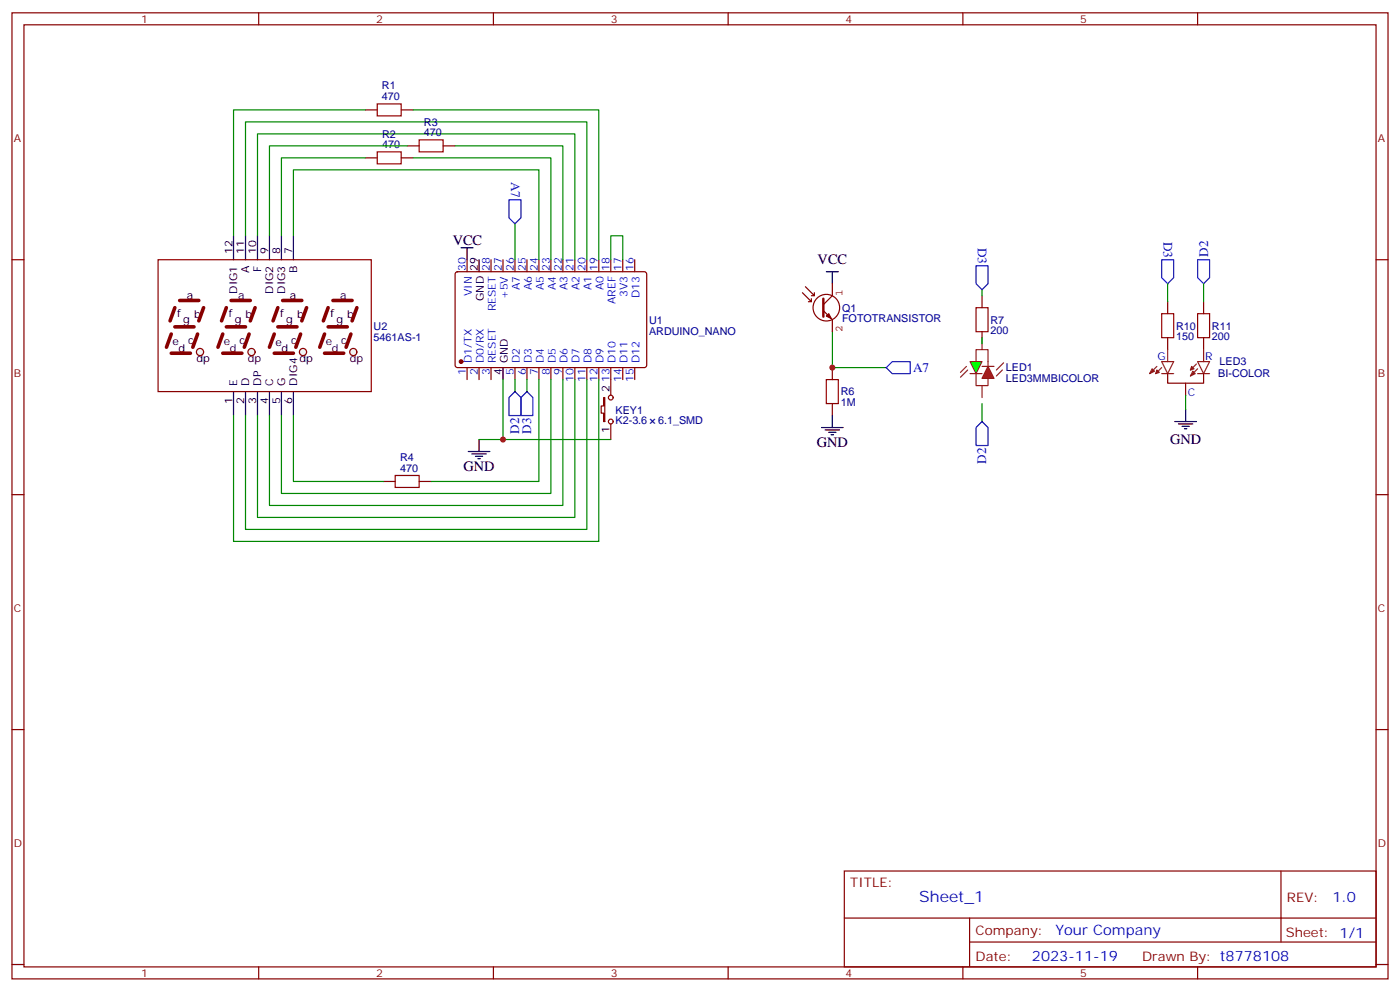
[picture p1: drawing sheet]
<svg xmlns="http://www.w3.org/2000/svg" width="412mm" height="292mm" viewBox="0 0 412 292" stroke-linecap="round" stroke-linejoin="round" font-family="sans-serif">
<g fill="none" stroke="#870000" stroke-width=".35">
<path d="M3.5 3.8h405.4v284.3h-405.4zM7.1 7.3h398.2v277.3h-398.2zM76.2 3.8v3.5M145.3 3.8v3.5M214.5 3.8v3.5M283.6 3.8v3.5M352.8 3.8v3.5M3.5 76.4h3.6M137.6 76.4v3.6M144.6 76.4v3.6M148.2 76.4v3.6M151.7 76.4v3.6"/>
<path d="M155.2 76.4v3.6M158.7 76.4v3.6M162.3 76.4v3.6M165.8 76.4v3.6M169.3 76.4v3.6M172.9 76.4v3.6M176.4 76.4v3.6M179.9 76.4v3.6M183.4 76.4v3.6M187 76.4v3.6M405.3 76.4h3.6M134.3 80.2l.5-.2h55.3l.4 .7-.1 27.1-.6 .4-55.3-.1-.4-.6v-26.8z"/>
<path d="M137.6 108.2v3.5M141.1 108.2v3.5M144.6 108.2v3.5M151.7 108.2v3.5M155.2 108.2v3.5M158.7 108.2v3.5M162.3 108.2v3.5M165.8 108.2v3.5M169.3 108.2v3.5M172.9 108.2v3.5M176.4 108.2v3.5M179.9 108.2v3.5"/>
<path d="M183.4 108.2v3.5M187 108.2v3.5M3.5 145.6h3.6M405.3 145.6h3.6M3.5 214.7h3.6M405.3 214.7h3.6M248.7 256.4h156.6v28.2h-156.6zM377.3 256.4v20.9M248.7 270.2h156.5M285.6 277.3h119.6M285.6 270.2v14.1M3.5 283.9h3.6"/>
<path d="M76.2 284.6v3.5M145.3 284.6v3.5M214.5 284.6v3.5M283.6 284.6v3.5M352.8 284.6v3.5M405.3 283.9h3.6"/>
</g>
<circle cx="135.8" cy="106.4" r=".53" fill="#870000" stroke="#870000" stroke-width=".35"/>
<path d="M141.1 76.4v3.6M148.2 108.2v3.5" fill="none" stroke="#000" stroke-width=".35"/>
<circle cx="104.1" cy="103.6" r="1.06" fill="#f0f0f0" stroke="#870000" stroke-width=".35"/>
<path d="M95.6 98.3l-1.4 3.9M96.7 96.2h5.6M96.7 90.6l-1.5 3.8M98.1 88.4h5.6M103.4 98.3l-1.4 3.9M105.1 90.6l-1.4 3.8M95.6 104h5.6" fill="none" stroke="#870000" stroke-width="1.1"/>
<circle cx="58.9" cy="103.6" r="1.06" fill="#f0f0f0" stroke="#870000" stroke-width=".35"/>
<path d="M50.4 98.3l-1.4 3.9M51.5 96.2h5.6M51.5 90.6l-1.4 3.8M52.9 88.4h5.7M58.2 98.3l-1.4 3.9M60 90.6l-1.4 3.8M50.4 104h5.7" fill="none" stroke="#870000" stroke-width="1.1"/>
<circle cx="74.1" cy="103.6" r="1.06" fill="#f0f0f0" stroke="#870000" stroke-width=".35"/>
<path d="M65.6 98.3l-1.4 3.9M66.7 96.2h5.6M66.7 90.6l-1.4 3.8M68.1 88.4h5.6M73.4 98.3l-1.4 3.9M75.1 90.6l-1.4 3.8M65.6 104h5.7" fill="none" stroke="#870000" stroke-width="1.1"/>
<circle cx="89.3" cy="103.6" r="1.06" fill="#f0f0f0" stroke="#870000" stroke-width=".35"/>
<path d="M80.8 98.3l-1.4 3.9M81.8 96.2h5.7M81.8 90.6l-1.4 3.8M83.3 88.4h5.6M88.5 98.3l-1.4 3.9M90.3 90.6l-1.4 3.8M80.8 104h5.6" fill="none" stroke="#870000" stroke-width="1.1"/>
<g fill="none" stroke="#000" stroke-width=".35">
<path d="M68.8 69.4v7M72.3 69.4v7M75.8 69.4v7M79.4 69.4v7M82.9 69.4v7M86.4 69.4v7M135.8 72.9h3.5M137.6 72.9v3.5M243.4 80h3.5M245.2 80v3.5M68.8 115.3v7M72.3 115.3v7"/>
<path d="M75.8 115.3v7M79.4 115.3v7M82.9 115.3v7M86.4 115.3v7M137.9 132.9h6.4M139 133.6h4.2M140.1 134.3h2.1M140.8 135h.7M141.1 129.4v3.5M242 125.8h6.4M243.1 126.5h4.2M244.1 127.2h2.1"/>
<path d="M244.8 128h.7M245.2 122.3v3.5"/>
</g>
<g fill="none" stroke="#870000" stroke-width=".35">
<path d="M107.6 32.3h3.5M118.2 32.3h3.5M107.6 46.5h3.5M118.2 46.5h3.5M119.9 42.9h3.6M130.5 42.9h3.6M46.6 76.4h62.8v38.9h-62.8zM177.8 117h.4v7.1h-.4v-2.5h-.7v-2.1h.7zM179.9 111.7v4.6M245.2 108.2v3.5M245.2 118.8v3.5M179.9 124.8v4.6"/>
<path d="M112.9 141.7h3.5M123.5 141.7h3.5"/>
<circle cx="179.9" cy="117" r=".71"/>
<circle cx="179.9" cy="124.1" r=".71"/>
</g>
<path d="M111.1 30.6h7.1v3.5h-7.1zM111.1 44.7h7.1v3.5h-7.1zM123.5 41.2h7v3.5h-7zM243.4 111.7h3.5v7.1h-3.5zM116.4 139.9h7.1v3.6h-7.1z" fill="none" stroke="#a10000" stroke-width=".35"/>
<g fill="none" stroke="#008700" stroke-width=".35">
<path d="M107.6 32.3h-38.8v37.1M121.7 32.3h54.7v44.1M107.6 46.5h-24.7v22.9M119.9 42.9h-40.5v26.5M121.7 46.5h40.6v29.9M134.1 42.9h31.7v33.5M72.3 69.4v-33.5h100.6v40.5M75.8 69.4v-30h93.5v37M86.4 69.4v-19.4h72.3v26.4M151.7 65.9v10.5M179.9 76.4v-7h3.5v7M245.2 97.6v10.6h15.9"/>
<path d="M148.2 111.7v17.7h31.7M155.2 111.7v3.6M158.7 111.7v30h-31.7M162.3 111.7v33.5h-79.4v-22.9M165.8 111.7v37.1h-86.4v-26.5M169.3 111.7v40.6h-93.5v-30M172.9 111.7v44.1h-100.6v-33.5M176.4 111.7v47.6h-107.6v-37M86.4 122.3v19.4h26.5M141.1 129.4h7.1"/>
</g>
<path d="M149.9 58.8h3.6v5.3l-1.8 1.8-1.8-1.8zM155.2 115.3l1.8 1.7v5.3h-3.5v-5.3zM262.8 106.4h5.3v3.6h-5.3l-1.7-1.8z" fill="none" stroke="#00f" stroke-width=".35"/>
<path d="M289.3 99.4v3.5M284.7 107.8l-1.8 1.8M285 108.9l-2.1 2.1M285.8 110h3.5M287.5 106.4v-3.5h3.5v4.9M287.5 110v3.5h3.5v-2.1M289.3 113.5v3.5M289.3 107.8h3.5M295.3 108.9l-1.8 1.8M295.6 106.8l-2.1 2.1" fill="none" stroke="#8c2424" stroke-width=".35"/>
<path d="M285.8 106.4h3.5l-1.8 3.6z" fill="#0f0" stroke="#8c2424" stroke-width=".35"/>
<path d="M291 107.8l1.8 3.6h-3.5z" fill="#f00" stroke="#8c2424" stroke-width=".35"/>
<path d="M287.5 90.6h3.5v7h-3.5zM342.2 92.3h3.5v7.1h-3.5zM352.8 92.3h3.5v7.1h-3.5z" fill="none" stroke="#a10000" stroke-width=".35"/>
<path d="M289.3 87v3.6M289.3 97.6v3.5M344 88.8v3.5M344 99.4v3.5M354.5 88.8v3.5M354.5 99.4v3.5M344 110v2.8h10.5v-2.8M349.2 112.8v3.5" fill="none" stroke="#870000" stroke-width=".35"/>
<path d="M287.5 78.2h3.5v5.3l-1.7 1.8-1.8-1.8zM342.2 76.4h3.5v5.3l-1.7 1.8-1.8-1.8zM352.8 76.4h3.5v5.3l-1.8 1.8-1.7-1.8zM151.7 115.3l1.8 1.7v5.3h-3.6v-5.3zM287.5 125.8l1.8-1.7 1.7 1.7v5.3h-3.5z" fill="none" stroke="#00f" stroke-width=".35"/>
<path d="M289.3 85.3v1.7M289.3 99.4v1.7M344 83.5v5.3M354.5 83.5v5.3M151.7 111.7v3.6M289.3 118.8v5.3M349.2 116.3v4.2" fill="none" stroke="#008700" stroke-width=".35"/>
<path d="M243.4 93l.7-.7 .7 1.4z" fill="#850000" stroke="#850000" stroke-width=".35"/>
<path d="M236.4 86.1l2.6 2.7v-.9M237.2 84.4l2.7 2.6v-.9M238.1 88.8h.9M239 87h.9M242.5 91.4l2.7 2.7v3.5M245.2 83.5v3.5l-2.7 2.7M247.3 90.6a3.9 3.9 0 0 0-5.6-3.6 3.9 3.9 0 0 0-.8 6.6 3.9 3.9 0 0 0 6.3-2.1l.1-.8" fill="none" stroke="#850000" stroke-width=".35"/>
<path d="M242.5 87.9v5.3" fill="none" stroke="#850000" stroke-width=".71"/>
<path d="M346.1 124.1h6.3M347.1 124.8h4.3M348.2 125.5h2.1M348.9 126.2h.7M349.2 120.5v3.6" fill="none" stroke="#000" stroke-width=".35"/>
<path d="M340.8 107.8l-2.1 2.2M342.2 106.4h3.5l-1.7 3.6zM342.2 110h3.5M342.2 108.2l-1.8 1.8M344 102.9v3.5M352.4 107.1l-1.7 1.8M352.8 110h3.5M352.8 106.4h3.5l-1.8 3.6zM352.8 108.5l-2.1 2.2M354.5 102.9v3.5" fill="none" stroke="#8c2424" stroke-width=".35"/>
<g fill="#8c2424" stroke="#8c2424" stroke-width=".35">
<path d="M340.8 108.9l.7 .7-1.1 .4z"/>
<path d="M339.4 108.5l.7 .8-1.4 .7z"/>
<path d="M351 107.8l.7 .7-1 .4z"/>
<path d="M351.4 109.3l.7 .7-1.4 .7z"/>
</g>
<g fill="#c00">
<circle cx="148.2" cy="129.4" r=".88"/>
<circle cx="245.2" cy="108.2" r=".88"/>
</g>
<text font-size="4.6" fill="#00f" x="270.8" y="265.4">Sheet_1</text>
<g font-size="4.2">
<text x="133.3" y="72.2">VCC</text>
<text x="240.9" y="77.8">VCC</text>
<text x="240.6" y="131.5">GND</text>
<text x="344.7" y="130.8">GND</text>
<text x="136.5" y="138.5">GND</text>
</g>
<g font-size="4.2" fill="#00f">
<text x="392.5" y="265.6">1.0</text>
<text x="310.9" y="275.2">Your Company</text>
<text x="304" y="283">2023-11-19</text>
</g>
<g font-size="3.9" fill="#00f">
<text x="150.5" y="53.5" transform="rotate(90 150.5 53.5)">A7</text>
<text x="342.7" y="71.1" transform="rotate(90 342.7 71.1)">D3</text>
<text x="288" y="72.9" transform="rotate(90 288 72.9)">D3</text>
<text x="355.9" y="75.6" transform="rotate(-90 355.9 75.6)">D2</text>
<text x="268.9" y="109.6">A7</text>
<text x="152.9" y="127.6" transform="rotate(-90 152.9 127.6)">D2</text>
<text x="156.5" y="127.6" transform="rotate(-90 156.5 127.6)">D3</text>
<text x="290.5" y="136.4" transform="rotate(-90 290.5 136.4)">D2</text>
</g>
<g font-size="3.9" fill="#800">
<text x="250.5" y="260.9">TITLE:</text>
<text x="379.1" y="265.6">REV:</text>
<text x="287.4" y="275.1">Company:</text>
<text x="378.7" y="275.8">Sheet: 1/1</text>
<text x="287.4" y="282.8">Date:</text>
<text x="336.4" y="282.9">Drawn By: t8778108</text>
</g>
<g font-size="3.2" fill="#800">
<text x="41.6" y="6.8">1</text>
<text x="110.8" y="6.8">2</text>
<text x="179.9" y="6.8">3</text>
<text x="249.1" y="6.8">4</text>
<text x="318.2" y="6.8">5</text>
<text x="4.1" y="41.9">A</text>
<text x="405.9" y="41.9">A</text>
<text x="4.1" y="111">B</text>
<text x="405.9" y="111">B</text>
<text x="4.1" y="180.2">C</text>
<text x="405.9" y="180.2">C</text>
<text x="4.1" y="249.3">D</text>
<text x="405.9" y="249.3">D</text>
<text x="41.6" y="287.6">1</text>
<text x="110.8" y="287.6">2</text>
<text x="179.9" y="287.6">3</text>
<text x="249.1" y="287.6">4</text>
<text x="318.2" y="287.6">5</text>
</g>
<g font-size="3.2" fill="#000080">
<text x="112.5" y="29.5">470</text>
<text x="112.5" y="26.3">R1</text>
<text x="112.5" y="40.5">R2</text>
<text x="124.9" y="40.1">470</text>
<text x="124.9" y="37">R3</text>
<text x="112.5" y="43.6">470</text>
<text x="191.2" y="95.2">U1</text>
<text x="248" y="94.9">FOTOTRANSISTOR</text>
<text x="248" y="91.7">Q1</text>
<text x="291.7" y="95.2">R7</text>
<text x="110.1" y="100.2">5461AS-1</text>
<text x="110.1" y="97">U2</text>
<text x="191.2" y="98.5">ARDUINO_NANO</text>
<text x="291.7" y="98.4">200</text>
<text x="346.4" y="100.2">150</text>
<text x="346.4" y="97">R10</text>
<text x="357" y="100.2">200</text>
<text x="357" y="97">R11</text>
<text x="359.2" y="107.6">LED3</text>
<text x="296.3" y="112.6">LED3MMBICOLOR</text>
<text x="296.3" y="109.3">LED1</text>
<text x="358.9" y="111.1">BI-COLOR</text>
<text x="247.6" y="119.6">1M</text>
<text x="247.6" y="116.4">R6</text>
<text x="181.3" y="124.8">K2-3.6</text>
<text x="181.3" y="121.7">KEY1</text>
<text x="193.9" y="124.8">6.1_SMD</text>
<text x="117.8" y="135.8">R4</text>
<text x="117.8" y="138.9">470</text>
</g>
<g font-size="3.2">
<text x="68.4" y="74.7" transform="rotate(-90 68.4 74.7)">12</text>
<text x="72" y="74.7" transform="rotate(-90 72 74.7)">11</text>
<text x="75.5" y="74.7" transform="rotate(-90 75.5 74.7)">10</text>
<text x="79" y="74.7" transform="rotate(-90 79 74.7)">9</text>
<text x="82.5" y="74.7" transform="rotate(-90 82.5 74.7)">8</text>
<text x="86.1" y="74.7" transform="rotate(-90 86.1 74.7)">7</text>
<text x="73.4" y="80.4" transform="rotate(-90 73.4 80.4)">A</text>
<text x="76.9" y="80" transform="rotate(-90 76.9 80)">F</text>
<text x="87.5" y="80.4" transform="rotate(-90 87.5 80.4)">B</text>
<text x="140.8" y="79.8" transform="rotate(-90 140.8 79.8)">29</text>
<text x="55" y="88.1">a</text>
<text x="69.8" y="86.5" transform="rotate(-90 69.8 86.5)">DIG1</text>
<text x="70.2" y="88.1">a</text>
<text x="80.4" y="86.5" transform="rotate(-90 80.4 86.5)">DIG2</text>
<text x="84" y="86.5" transform="rotate(-90 84 86.5)">DIG3</text>
<text x="85.4" y="88.1">a</text>
<text x="100.2" y="88.1">a</text>
<text x="142.5" y="88.6" transform="rotate(-90 142.5 88.6)">GND</text>
<text x="52.2" y="93.4">f</text>
<text x="54" y="95.1">g</text>
<text x="57.1" y="93.7">b</text>
<text x="67.4" y="93.4">f</text>
<text x="69.1" y="95.1">g</text>
<text x="72.3" y="93.7">b</text>
<text x="82.5" y="93.4">f</text>
<text x="84.3" y="95.1">g</text>
<text x="87.5" y="93.7">b</text>
<text x="97.4" y="93.4">f</text>
<text x="99.1" y="95.1">g</text>
<text x="102.3" y="93.7">b</text>
<text x="50.8" y="101.5">e</text>
<text x="55.4" y="101.1">c</text>
<text x="66" y="101.5">e</text>
<text x="70.6" y="101.1">c</text>
<text x="81.1" y="101.8">e</text>
<text x="85.7" y="101.1">c</text>
<text x="96" y="101.5">e</text>
<text x="100.5" y="101.1">c</text>
<text x="52.6" y="103.6">d</text>
<text x="57.9" y="106.4">dp</text>
<text x="67.7" y="103.6">d</text>
<text x="73" y="106.4">dp</text>
<text x="82.9" y="103.6">d</text>
<text x="88.2" y="106.4">dp</text>
<text x="97.7" y="103.6">d</text>
<text x="103" y="106.4">dp</text>
<text x="149.6" y="106.9" transform="rotate(-90 149.6 106.9)">GND</text>
<text x="69.8" y="113.5" transform="rotate(-90 69.8 113.5)">E</text>
<text x="73.4" y="113.5" transform="rotate(-90 73.4 113.5)">D</text>
<text x="76.9" y="113.5" transform="rotate(-90 76.9 113.5)">DP</text>
<text x="80.4" y="113.5" transform="rotate(-90 80.4 113.5)">C</text>
<text x="84" y="113.5" transform="rotate(-90 84 113.5)">G</text>
<text x="87.5" y="113.5" transform="rotate(-90 87.5 113.5)">DIG4</text>
<text x="147.8" y="110.4" transform="rotate(-90 147.8 110.4)">4</text>
<text x="68.4" y="119" transform="rotate(-90 68.4 119)">1</text>
<text x="72" y="119" transform="rotate(-90 72 119)">2</text>
<text x="75.5" y="119" transform="rotate(-90 75.5 119)">3</text>
<text x="79" y="119" transform="rotate(-90 79 119)">4</text>
<text x="82.5" y="119" transform="rotate(-90 82.5 119)">5</text>
<text x="86.1" y="119" transform="rotate(-90 86.1 119)">6</text>
<text x="179.6" y="115.3" transform="rotate(-90 179.6 115.3)">2</text>
<text x="179.6" y="127.5" transform="rotate(-90 179.6 127.5)">1</text>
</g>
<g font-size="3.2" fill="#00f">
<text x="137.2" y="79.8" transform="rotate(-90 137.2 79.8)">30</text>
<text x="144.3" y="79.8" transform="rotate(-90 144.3 79.8)">28</text>
<text x="147.8" y="79.8" transform="rotate(-90 147.8 79.8)">27</text>
<text x="151.3" y="79.8" transform="rotate(-90 151.3 79.8)">26</text>
<text x="154.9" y="79.8" transform="rotate(-90 154.9 79.8)">25</text>
<text x="158.4" y="79.8" transform="rotate(-90 158.4 79.8)">24</text>
<text x="161.9" y="79.8" transform="rotate(-90 161.9 79.8)">23</text>
<text x="165.5" y="79.8" transform="rotate(-90 165.5 79.8)">22</text>
<text x="169" y="79.8" transform="rotate(-90 169 79.8)">21</text>
<text x="172.5" y="79.8" transform="rotate(-90 172.5 79.8)">20</text>
<text x="176" y="79.8" transform="rotate(-90 176 79.8)">19</text>
<text x="179.6" y="79.8" transform="rotate(-90 179.6 79.8)">18</text>
<text x="183.1" y="79.8" transform="rotate(-90 183.1 79.8)">17</text>
<text x="186.6" y="79.8" transform="rotate(-90 186.6 79.8)">16</text>
<text x="139" y="87.2" transform="rotate(-90 139 87.2)">VIN</text>
<text x="149.6" y="88.1" transform="rotate(-90 149.6 88.1)">+5V</text>
<text x="153.1" y="85.5" transform="rotate(-90 153.1 85.5)">A7</text>
<text x="156.6" y="85.5" transform="rotate(-90 156.6 85.5)">A6</text>
<text x="160.2" y="85.5" transform="rotate(-90 160.2 85.5)">A5</text>
<text x="163.7" y="85.5" transform="rotate(-90 163.7 85.5)">A4</text>
<text x="167.2" y="85.5" transform="rotate(-90 167.2 85.5)">A3</text>
<text x="170.7" y="85.5" transform="rotate(-90 170.7 85.5)">A2</text>
<text x="174.3" y="85.5" transform="rotate(-90 174.3 85.5)">A1</text>
<text x="177.8" y="85.5" transform="rotate(-90 177.8 85.5)">A0</text>
<text x="181.3" y="89.5" transform="rotate(-90 181.3 89.5)">AREF</text>
<text x="184.9" y="87.5" transform="rotate(-90 184.9 87.5)">3V3</text>
<text x="188.4" y="87.8" transform="rotate(-90 188.4 87.8)">D13</text>
<text x="146" y="91.6" transform="rotate(-90 146 91.6)">RESET</text>
<text x="139" y="106.9" transform="rotate(-90 139 106.9)">D1/TX</text>
<text x="142.5" y="106.9" transform="rotate(-90 142.5 106.9)">D0/RX</text>
<text x="146" y="106.9" transform="rotate(-90 146 106.9)">RESET</text>
<text x="153.1" y="106.9" transform="rotate(-90 153.1 106.9)">D2</text>
<text x="156.6" y="106.9" transform="rotate(-90 156.6 106.9)">D3</text>
<text x="160.2" y="106.9" transform="rotate(-90 160.2 106.9)">D4</text>
<text x="163.7" y="106.9" transform="rotate(-90 163.7 106.9)">D5</text>
<text x="167.2" y="106.9" transform="rotate(-90 167.2 106.9)">D6</text>
<text x="170.7" y="106.9" transform="rotate(-90 170.7 106.9)">D7</text>
<text x="174.3" y="106.9" transform="rotate(-90 174.3 106.9)">D8</text>
<text x="177.8" y="106.9" transform="rotate(-90 177.8 106.9)">D9</text>
<text x="181.3" y="106.9" transform="rotate(-90 181.3 106.9)">D10</text>
<text x="184.9" y="106.9" transform="rotate(-90 184.9 106.9)">D11</text>
<text x="188.4" y="106.9" transform="rotate(-90 188.4 106.9)">D12</text>
<text x="340.9" y="105.9">G</text>
<text x="355" y="105.9">R</text>
<text x="137.2" y="110.4" transform="rotate(-90 137.2 110.4)">1</text>
<text x="140.8" y="110.4" transform="rotate(-90 140.8 110.4)">2</text>
<text x="144.3" y="110.4" transform="rotate(-90 144.3 110.4)">3</text>
<text x="151.3" y="110.4" transform="rotate(-90 151.3 110.4)">5</text>
<text x="154.9" y="110.4" transform="rotate(-90 154.9 110.4)">6</text>
<text x="158.4" y="110.4" transform="rotate(-90 158.4 110.4)">7</text>
<text x="161.9" y="110.4" transform="rotate(-90 161.9 110.4)">8</text>
<text x="165.5" y="110.4" transform="rotate(-90 165.5 110.4)">9</text>
<text x="169" y="112.4" transform="rotate(-90 169 112.4)">10</text>
<text x="172.5" y="112.4" transform="rotate(-90 172.5 112.4)">11</text>
<text x="176" y="112.4" transform="rotate(-90 176 112.4)">12</text>
<text x="179.6" y="112.4" transform="rotate(-90 179.6 112.4)">13</text>
<text x="183.1" y="112.4" transform="rotate(-90 183.1 112.4)">14</text>
<text x="186.6" y="112.4" transform="rotate(-90 186.6 112.4)">15</text>
<text x="349.9" y="116.5">C</text>
</g>
<g font-size="3.2" fill="#840000">
<text x="248.2" y="87.2" transform="rotate(-90 248.2 87.2)">1</text>
<text x="248.2" y="97.8" transform="rotate(-90 248.2 97.8)">2</text>
</g>
</svg>
